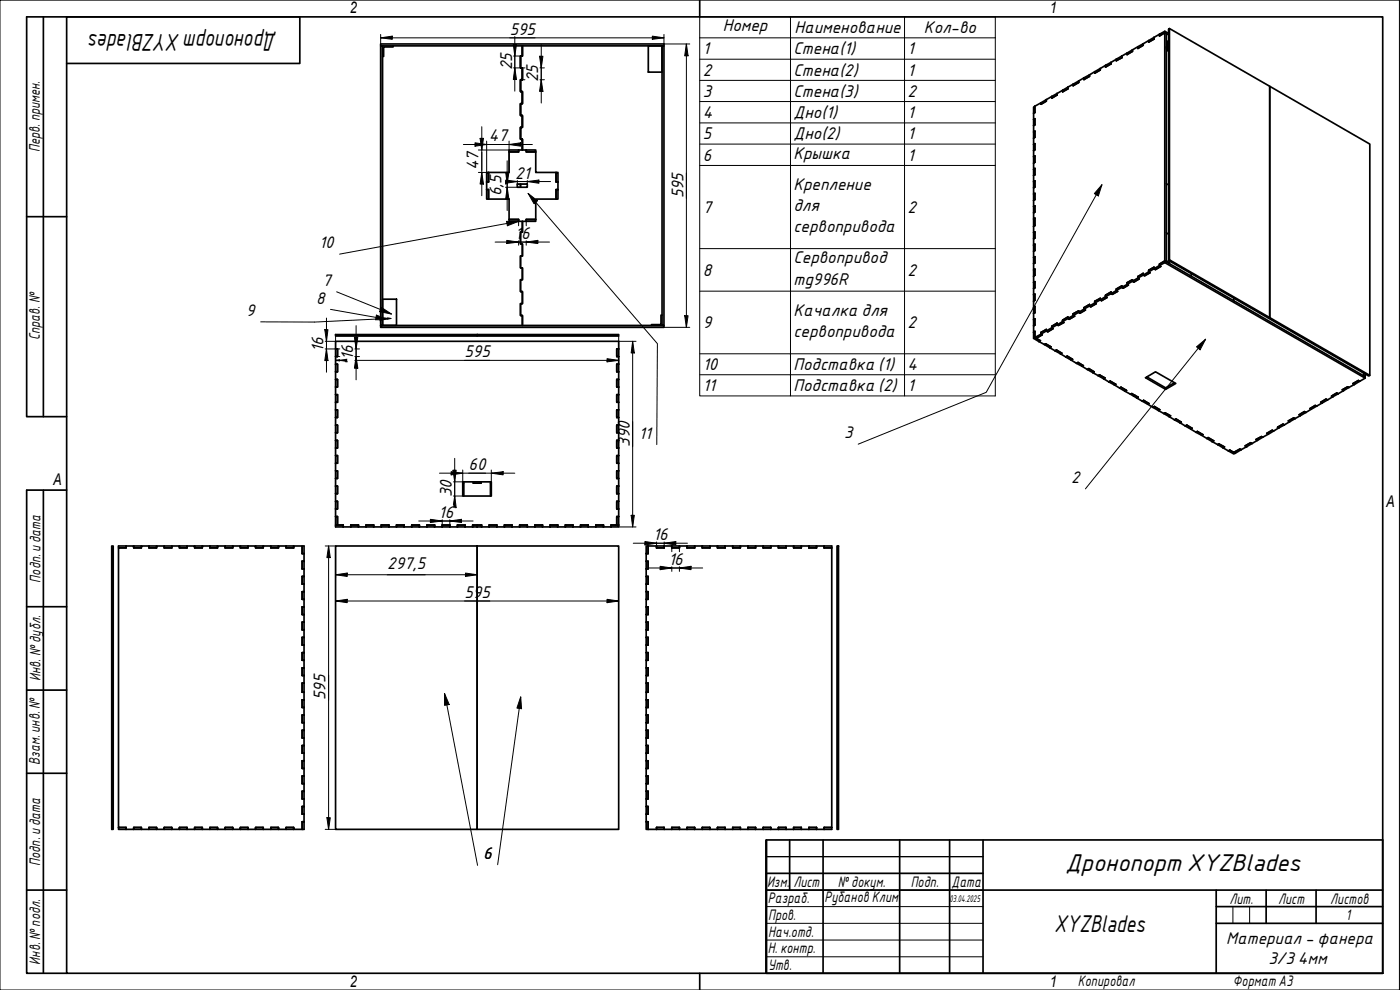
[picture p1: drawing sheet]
<svg xmlns="http://www.w3.org/2000/svg" width="420mm" height="297mm" viewBox="0 0 420 297" stroke-linecap="round" stroke-linejoin="round" font-family="sans-serif">
<g fill="none" stroke="#000" stroke-width=".51">
<path d="M114.2 13.2h85.1v.6h-85.1zM114.2 13.8h.6v83.8h-.6zM118 13.8v.3h-2.9v2.8h-.3M156.8 13.8v3h-.6v3.6h.6v3.5h-.6v3.6h.6v3.6h-.6v3.6h.6v3.5h-.6v3.6h.6v3.2v-3.2h-.6v-3.6h.6v-3.5h-.6v-3.6h.6v-3.6h-.6v-3.6h.6v-3.5h-.6v-3.6h.6zM194.6 13.8h4.1v7.8h-4.1zM198.7 13.8h.6v83.8h-.6zM331.8 19.6l-1.6 1M333.4 18.7l-1.6 .9M333.4 18.7v.5l-1.6 .9v-.5M335 17.8l-1.6 .9M336.7 16.8l-1.7 1M336.7 16.8v.5l-1.7 .9v-.4"/>
<path d="M338.3 15.9l-1.6 .9M339.9 15l-1.6 .9M339.9 15v.4l-1.6 1v-.5M341.5 14l-1.6 1M343.1 13.1l-1.6 .9M343.1 13.1v.5l-1.6 .9v-.5M344.7 12.2l-1.6 .9M346.3 11.2l-1.6 1M346.3 11.2v.5l-1.6 .9v-.4M348 10.8l1.6-1 .4 .3v68.4l-.4-.2-1.6 .9M348 10.3l-1.7 .9M348 10.3v.5"/>
<path d="M349.6 9.4v69.4M350.4 13.7a.98 .98 0 0 0-.4 1 .98 .98 0 0 0 .7 .7M350.7 10l-1.1-.6-1.6 .9M350.7 10.5l-1.1-.7-1.6 1M350.7 12.2l-.3 .2v2.4l.3 .1M350.7 14.6l-.3 .2M351 8.6l30.1 17.3v69.4M310.2 35.9l.4-.3v1.9v-1.9zM310.2 39.6l.4-.2v1.8l-.4 .3M310.2 34v65.7M310.6 31.9l-.4 .2v1.9M310.6 31.9v1.9l-.4 .2"/>
<path d="M310.6 37.5l-.4 .2M312.4 30.8l-1.8 1.1M314 29.9l-1.6 .9M314 29.9v.4l-1.6 1v-.5M315.7 28.9l-1.7 1M317.2 28.1l-1.5 .8M317.2 28.1v.4l-1.5 .9v-.5M318.9 27.1l-1.7 1M320.5 26.1l-1.6 1M320.5 26.1v.6l-1.6 .8v-.4M322.1 25.3l-1.6 .8M323.7 24.3l-1.6 1"/>
<path d="M323.7 24.3v.5l-1.6 .9v-.4M325.3 23.4l-1.6 .9M327 22.5l-1.7 .9M327 22.5v.4l-1.7 1v-.5M328.5 21.5l-1.5 1M330.2 20.6l-1.7 .9M330.2 20.6v.4l-1.7 1v-.5M146 54.6v-2.9h.6v2.9M146 56.9h.6v2.8h-.6zM146 56.9h.6v2.8h6.2v6.1h2.8v.6M146 54.6h.6M146 54.6v2.3"/>
<path d="M152.8 45h2.8v.6h-2.8zM155.3 55.2h2.9v1h-2.9zM155.6 45v.6h-2.8v6.1h-6.2v2.9M155.6 45h2.3M156.2 55.2v1M157.9 45h2.9v.6h-2.9zM157.9 45v.6h2.9v6.1h6.1v2.9h.5M166.9 56.9h.5v2.8h-.5zM166.9 51.7h.5v2.9h-.5zM167.4 56.9h-.5v2.8h-6.1v6.1h-2.9v.6M167.4 54.6v2.3M310.2 43.3l.4-.2v1.8l-.4 .3"/>
<path d="M310.2 47l.4-.2v1.9l-.4 .2M310.2 50.8l.4-.3v1.9l-.4 .2M310.2 54.5l.4-.2v1.8l-.4 .3M310.2 58.2l.4-.2v1.9l-.4 .2M350 55.1l.7 .4M152.8 65.8h2.8v.6h-2.8zM155.6 66.4h2.3M156.8 66.4v3.2h-.6v3.6h.6v3.6h-.6v3.6h.6v3.5h-.6v3.6h.6v3.6h-.6v3.6h.6v2.9v-2.9h-.6v-3.6h.6v-3.6h-.6v-3.6h.6v-3.5h-.6v-3.6h.6v-3.6h-.6v-3.6h.6zM157.9 65.8h2.9v.6h-2.9zM310.2 62l.4-.2v1.8l-.4 .3M310.2 65.7l.4-.2v2.2l-.4 .2M310.2 69.8l.4-.2v1.8l-.4 .3"/>
<path d="M310.2 73.5l.4-.2v1.9l-.4 .2M310.2 77.3l.4-.3v1.9l-.4 .2M348 79.2v.5l.4 .2-1.6 1-.5-.3v-.4M348 79.2l1.6-.9 60.1 34.7M350 78.2l1 .6M350 69.8l.7 .5M350.7 78.2l.3-.2 30.1 17.3-.4 .2zM350.7 79l.3-.2v.3M351 78v-69.4l-.3 .1v69.5M114.2 97.6h85.1v.6h-85.1zM114.8 89.8h4.2v7.8h-4.2zM198.7 94.5h-.3v2.9h-2.9v.2"/>
<path d="M310.2 99.7v1.8l39.4-22.7 60.1 34.7M310.2 81l.4-.2v1.8l-.4 .3M310.2 84.7l.4-.2v1.8l-.4 .3M310.2 88.4l.4-.1v1.8l-.4 .2M310.2 92.2l.4-.3v1.9l-.4 .2M310.2 95.9l.4-.2v1.8l-.4 .3M310.6 99.4v1.9l1.6 .9M310.6 99.4v1.9l.4 .2M310.6 99.4l-.4 .3M312.4 99.7v.6l.4 .1-1.8 1.1M314 98.9l-1.6 .8M315.7 97.9v.4l.3 .3-1.5 1-.5-.3v-.4"/>
<path d="M317.2 97l-1.5 .9M318.9 96.1v.4l.4 .3-1.7 .8-.4-.1v-.5M320.5 95.1l-1.6 1M322.1 94.2v.5l.4 .2-1.6 .9-.4-.2v-.5M323.7 93.3l-1.6 .9M325.3 92.3v.5l.5 .2-1.7 1-.4-.3v-.4M327 91.4l-1.7 .9M328.5 90.4v.5l.5 .2-1.7 1-.3-.3v-.4M330.2 89.5l-1.7 .9M331.8 88.6v.4l.4 .3-1.6 .9-.4-.2v-.5M333.4 87.6l-1.6 1M335 86.7v.5l.4 .2-1.6 .9-.4-.2v-.5"/>
<path d="M336.7 85.8l-1.7 .9M338.3 84.8v.5l.3 .2-1.5 1-.4-.3v-.4M339.9 83.9l-1.6 .9M341.5 83v.4l.4 .3-1.6 .9-.4-.2v-.5M343.1 82l-1.6 1M344.7 81.1v.5l.4 .2-1.6 .9-.4-.2v-.5M346.3 80.2l-1.6 .9M357.5 82.1v.8M370.3 89.5v.8M380.7 95.5l.4-.2 30 17.3-.3 .2zM381.1 95.3v-69.4l30 17.3v69.4M100.7 118.4h.6v2.3h-.6h.6v-2.3z"/>
<path d="M100.7 113.8h.6v2.3h-.6h.6v-2.3zM100.7 104.7h.6v2.3h-.6h.6v-2.3zM100.7 109.3h.6v2.3h-.6h.6v-2.3zM100.7 104.7v-2.3h85v55.1M100.7 100.4h42.5v.4h-42.5zM100.7 104.7v50.3M143.2 100.4h42.5v.4h-42.5zM185.1 118.4v2.3h.6h-.6v-2.3h.6zM185.1 113.8v2.3h.6h-.6v-2.3h.6zM185.1 104.7v2.3h.6h-.6v-2.3h.6zM185.1 109.3v2.3h.6h-.6v-2.3h.6zM310.2 101.5l1.6 1"/>
<path d="M311 101.5l1.2 .7M311.8 102.5l1.6 .9M312.2 102.2l-.4 .3M313.4 103.4l.4-.2 1.6 .9-.4 .2M313.4 103.4l1.6 .9M315 104.3l1.7 1M316.7 105.3l.4-.3 1.5 1-.3 .2M316.7 105.3l1.6 .9M318.3 106.2l1.5 .9M319.8 107.1l.5-.2 1.6 .9-.4 .3M319.8 107.1l1.7 1M321.5 108.1l1.6 .9"/>
<path d="M323.1 109l.4-.2 1.6 .9-.4 .2M323.1 109l1.6 .9M324.7 109.9l1.6 1M326.3 110.9l1.7 .9M326.3 110.9l.5-.3 1.6 1-.4 .2M328 111.8l1.6 .9M329.6 112.7l1.6 1M329.6 112.7l.4-.2 1.6 .9-.4 .3M331.2 113.7l1.6 .9M332.8 114.6l.4-.3 1.6 1-.3 .2M332.8 114.6l1.7 .9M334.5 115.5l3.1 1.9"/>
<path d="M336 116.4l.4-.2 1.7 .9-.5 .3M337.6 117.4l1.7 .9M339.3 118.3l1.9 1.1M339.7 118.1l.9 .6M339.7 118.1l-.4 .2M339.7 118.1l1.9 1.1M340.6 118.7l1 .5M340.6 118.7l-.4 .2M341.2 119.4l1.6 1M341.6 119.2l-.4 .2M344.2 113.1l5.6 3.3M352.4 114.9l-2.6 1.5v.4l-6-3.5 3-1.7 6.1 3.4-3.1 1.8"/>
<path d="M400 119l-1.6 1M401.6 118.2l-.4-.3-1.6 1 .4 .1M401.6 118.2l-1.6 .8M403.2 117.2l-1.6 1M404.8 116.3l-.4-.2-1.6 .9 .4 .2M404.8 116.3l-1.6 .9M406.5 115.4l-1.7 .9M408.1 114.4l-.4-.2-1.7 .9 .5 .3M408.1 114.4l-1.6 1M409.3 111.9v.9l.4 .2M409.7 113v.5l-1.6 .9M409.7 112.2v.8"/>
<path d="M100.7 136.7h.6v2.3h-.6h.6v-2.3zM100.7 132.1h.6v2.3h-.6h.6v-2.3zM100.7 123h.6v2.3h-.6h.6v-2.3zM100.7 127.6h.6v2.2h-.6h.6v-2.2zM185.1 136.7v2.3h.6h-.6v-2.3h.6zM185.1 132.1v2.3h.6h-.6v-2.3h.6zM185.1 123v2.3h.6h-.6v-2.3h.6zM185.1 127.6v2.2h.6h-.6v-2.2h.6zM342.8 120.4l.4-.3 1.6 1-.4 .2M342.8 120.4l1.6 .9M344.4 121.3l1.6 .9M346 122.2l.5-.2 1.5 .9-.3 .3"/>
<path d="M346 122.2l1.7 1M347.7 123.2l1.5 .9M349.2 124.1l.5-.2 1.6 .9-.4 .2M349.2 124.1l1.7 .9M350.9 125l1.6 1M352.5 126l.4-.3 1.6 1-.4 .2M352.5 126l1.6 .9M354.1 126.9l1.6 .9M355.7 127.8l.5-.2 1.6 .9-.4 .3M355.7 127.8l1.7 1M357.4 128.8l1.6 .9M359 129.7l.3-.2 1.7 .9-.4 .2"/>
<path d="M359 129.7l1.6 .9M360.6 130.6l3.2 1.9M362.2 131.6l.4-.3 1.6 1-.4 .2M363.8 132.5l1.6 .9M365.4 133.4l1.6 1M365.4 133.4l.4-.2 1.7 .9-.5 .3M367 134.4l1.7 .9M368.7 135.3l1.6 .9 .4-.2M368.7 135.3l.4-.2 1.6 .9M370.3 135.7l.4 .3M372.5 134.9l-.4-.2-1.8 1M372.5 134.9l-1.8 1.1"/>
<path d="M374.1 134l-1.6 .9M375.7 133.1l-.4-.3-1.6 1 .4 .2M375.7 133.1l-1.6 .9M377.4 132.1l-1.7 1M379 131.2l-.4-.2-1.7 .9 .5 .2M379 131.2l-1.6 .9M380.2 130l1.6-.9 .4 .2-.4-.2-1.6 .9 .4 .3zM380.6 130.3l-1.6 .9M383.8 128.4l-3.2 1.9M385.4 127.5l-.3-.3-1.7 1 .4 .2M385.4 127.5l-1.6 .9M387 126.5l-1.6 1"/>
<path d="M388.7 125.6l-.5-.2-1.5 .9 .3 .2M388.7 125.6l-1.7 .9M390.3 124.7l-1.6 .9M391.9 123.7l-.4-.2-1.6 .9 .4 .3M391.9 123.7l-1.6 1M393.5 122.8l-1.6 .9M395.2 121.8l-.5-.1-1.6 .9 .4 .2M395.2 121.8l-1.7 1M396.7 121l-1.5 .8M398.4 120l-.4-.3-1.6 1 .3 .3M398.4 120l-1.7 1M100.7 155h.6v2.5h-.6z"/>
<path d="M100.7 155h.6v2.5M100.7 150.4h.6v2.3h-.6h.6v-2.3zM100.7 141.3h.6v2.3h-.6h.6v-2.3zM100.7 145.8h.6v2.3h-.6h.6v-2.3zM103 158.1v-.6h-2.3v.6h82.7M105.3 158.1v-.6h2.3v.6M109.9 158.1v-.6h2.2v.6M114.4 158.1v-.6h2.3v.6M119 158.1v-.6h2.3v.6M123.6 158.1v-.6h2.3v.6M128.1 158.1v-.6h2.3v.6M132.7 158.1v-.6h2.3v.6"/>
<path d="M137.3 158.1v-.6h2.3v.6M138.9 144.6h8.5v4.2h-8.5zM138.9 145h.3M139.2 144.6v4.2M141.9 158.1v-.6h2.6v.6M142 144.6v.4h2.3h-2.3zM143.2 157.5v.6M144.3 144.6v.4M146.8 158.1v-.6h2.3v.6M147.2 144.6v4.2M147.2 145h.2M151.4 158.1v-.6h2.3v.6"/>
<path d="M156 158.1v-.6h2.2v.6M160.5 158.1v-.6h2.3v.6M165.1 158.1v-.6h2.3v.6M169.7 158.1v-.6h2.3v.6M174.2 158.1v-.6h2.3v.6M178.8 158.1v-.6h2.3v.6M185.1 155v2.5v-2.5h.6zM185.1 150.4v2.3h.6h-.6v-2.3h.6zM185.1 141.3v2.3h.6h-.6v-2.3h.6zM185.1 145.8v2.3h.6h-.6v-2.3h.6zM185.7 157.5v.6h-2.3M185.7 157.5h-2.3v.6"/>
<path d="M33.5 163.8h.5v85h-.5zM35.6 163.8h2.2v.6h-2.2zM40.1 163.8h2.3v.6h-2.3zM44.7 163.8h2.3v.6h-2.3zM49.3 163.8h2.3v.6h-2.3zM53.8 163.8h2.3v.6h-2.3zM58.4 163.8h2.3v.6h-2.3zM63 163.8h2.3v.6h-2.3zM67.6 163.8h2.2v.6h-2.2zM72.1 163.8h2.3v.6h-2.3zM76.7 163.8h2.3v.6h-2.3zM81.3 163.8h2.3v.6h-2.3z"/>
<path d="M85.9 163.8h2.2v.6h-2.2zM90.7 166.1v-2.3h.5v85h-.5M90.7 166.1v-2.3h-2.6v.6h-2.2v-.6h-2.3v.6h-2.3v-.6h-2.3v.6h-2.3v-.6h-2.3v.6h-2.3v-.6h-2.3v.6h-2.2v-.6h-2.3v.6h-2.3v-.6h-2.3v.6h-2.3v-.6h-2.3v.6h-2.3v-.6h-2.2v.6h-2.3v-.6h-2.3v.6h-2.3v-.6h-2.3v.6h-2.3v-.6h-2.3v.6h-2.2v83.9h2.2v.5h2.3v-.5h2.3v.5h2.3v-.5h2.3v.5h2.3v-.5h2.3v.5h2.2v-.5h2.3v.5h2.3v-.5h2.3v.5h2.3v-.5h2.3v.5h2.3v-.5h2.2v.5h2.3v-.5h2.3v.5h2.3v-.5h2.3v.5h2.3v-.5h2.3v.5h2.3v-.5h2.2v.5h2.6M90.7 166.1h.5M91.2 168.4h-.5v2.3h.5M91.2 177.5h-.5v2.3h.5M91.2 173h-.5v2.2h.5M100.7 163.8h42.5v85h-42.5zM143.2 163.8h42.5v85h-42.5zM193.9 168.4h.6v2.3v-2.3zM193.9 173h.6v2.2h-.6M193.9 177.5h.6v2.3h-.6"/>
<path d="M193.9 166.1v80.5M193.9 170.7h.6M194.5 163.8h-.6v2.3M194.5 163.8v2.3h-.6M194.5 163.8h55.1v85h-55.1M197 163.8v.6h2.3v-.6M201.6 163.8v.6h2.3v-.6M206.2 163.8v.6h2.3v-.6M210.8 163.8v.6h2.2v-.6M215.3 163.8v.6h2.3v-.6M219.9 163.8v.6h2.3v-.6M224.5 163.8v.6h2.3v-.6"/>
<path d="M229 163.8v.6h2.3v-.6M233.6 163.8v.6h2.3v-.6M238.2 163.8v.6h2.3v-.6M242.8 163.8v.6h2.2v-.6M247.3 163.8v.6h2.3M251.2 163.8h.5v85h-.5zM91.2 195.8h-.5v2.3h.5M91.2 191.2h-.5v2.3h.5M91.2 186.7h-.5v2.3h.5M91.2 182.1h-.5v2.3h.5M193.9 182.1h.6v2.3h-.6M193.9 186.7h.6v2.3h-.6"/>
<path d="M193.9 191.2h.6v2.3h-.6M193.9 195.8h.6v2.3h-.6M91.2 200.4h-.5v2.3h.5M91.2 219.1h-.5v2.3h.5M91.2 214.6h-.5v2.2h.5M91.2 210h-.5v2.3h.5M91.2 205h-.5v2.7h.5M193.9 200.4h.6v2.3h-.6M193.9 205h.6v2.7h-.6M193.9 210h.6v2.3h-.6M193.9 214.6h.6v2.2h-.6M193.9 219.1h.6v2.3h-.6"/>
<path d="M91.2 223.7h-.5v2.3h.5M91.2 237.4h-.5v2.3h.5M91.2 232.8h-.5v2.3h.5M91.2 228.3h-.5v2.3h.5M193.9 223.7h.6v2.3h-.6M193.9 228.3h.6v2.3h-.6M193.9 232.8h.6v2.3h-.6M193.9 237.4h.6v2.3h-.6M35.6 248.3h2.2v.5h-2.2zM40.1 248.3h2.3v.5h-2.3zM44.7 248.3h2.3v.5h-2.3zM49.3 248.3h2.3v.5h-2.3z"/>
<path d="M53.8 248.3h2.3v.5h-2.3zM58.4 248.3h2.3v.5h-2.3zM63 248.3h2.3v.5h-2.3zM67.6 248.3h2.2v.5h-2.2zM72.1 248.3h2.3v.5h-2.3zM76.7 248.3h2.3v.5h-2.3zM81.3 248.3h2.3v.5h-2.3zM85.9 248.3h2.2v.5h-2.2zM91.2 242h-.5v2.3h.5M91.2 246.6h-.5v2.2M193.9 246.6v2.2h.6M193.9 242h.6v2.3h-.6"/>
<path d="M193.9 246.6h.6v2.2M197 248.8v-.5h2.3v.5M201.6 248.8v-.5h2.3v.5M206.2 248.8v-.5h2.3v.5M210.8 248.8v-.5h2.2v.5M215.3 248.8v-.5h2.3v.5M219.9 248.8v-.5h2.3v.5M224.5 248.8v-.5h2.3v.5M229 248.8v-.5h2.3v.5M233.6 248.8v-.5h2.3v.5M238.2 248.8v-.5h2.3v.5M242.8 248.8v-.5h2.2v.5"/>
<path d="M249.6 248.3h-2.3v.5"/>
</g>
<path d="M20 5.1h395v286.9h-395zM210 0v5.1M210 292v5" fill="none" stroke="#000" stroke-width=".51"/>
<path d="M0 0h420v297h-420z" fill="none" stroke="#000" stroke-width=".3"/>
<g fill="none" stroke="#000" stroke-width=".51">
<path d="M230 252v40v-40M230 252h185v40h-185M237 252v15.1M247 252v40M270 252v40M285 252v40M295 252v40M230 267.1h185M230 262.1h65M365 272h50M365 277h50M365 267.1v24.9"/>
<path d="M380 267.1v9.9M395 267.1v9.9"/>
</g>
<path d="M295 257h-65h65M230 277h65M230 272h65M230 267.1h65M230 262.1h65M370 272v5M375 272v5M230 287.1h65M230 282.1h65" fill="none" stroke="#000" stroke-width=".3"/>
<path d="M13 5.1v119.9M20 19h70v-13.9h-82v119.9h12M8 65h12M13 147.1v144.9M20 147.1h-12v144.9h12M8 182h12M8 207.1h12M8 232h12M8 267.1h12" fill="none" stroke="#000" stroke-width=".51"/>
<g fill="none" stroke="#000" stroke-width=".3">
<path d="M210 5.1h88.7v113.7h-88.7zM210 11.4h88.7M210 17.8h88.7M237.2 5.1v113.7M271.5 5.1v113.7M210 24.1h88.7M210 30.5h88.7M210 36.9h88.7M158.5 58l2.8 2.2-1 .9zM158.5 58l38.8 45.1-.2 30.3M210 43.2h88.7M210 49.6h88.7"/>
<path d="M330.7 55.4l-1.1 3.4-1.2-.7zM330.7 55.4l-34.7 62.3-38.4 15.6M152 66.4h3.6l-3.3 1.3zM155.6 66.4l-53.7 9.8M210 74.6h88.7M99.2 92.8l14.8 2.6M101 87.6l16.5 6.6M112.8 95.7l-18.4 .9h-16.2M113.9 94.9l-.9-.4-.3 1.4h1.3M114.5 92.3l3 1.9-3.6-.7zM116.3 95.6h1l-1.1 .2M116.3 95.4l1 .2"/>
<path d="M210 87.4h88.7M210 106.2h88.7M210 112.4h88.7M359.1 104.1l2.7-2.3-1.6 3.2zM361.8 101.8l-36 44.9M133.4 208.1l1.4 3.3-1.4 .2zM133.4 208.1l9.9 51.5M156.3 209.1l.2 3.5-1.4-.1zM156.3 209.1l-6.9 50.3"/>
</g>
<g fill="#000">
<path d="M330.7 55.4l-1.1 3.4-1.2-.7z" fill-rule="evenodd"/>
<path d="M152 66.4h3.6l-3.3 1.3z" fill-rule="evenodd"/>
<path d="M158.5 58l2.8 2.2-1 .9z" fill-rule="evenodd"/>
<path d="M113 94.5l3.3 1.4h-3.6z" fill-rule="evenodd"/>
<path d="M114.5 92.3l3 1.9-3.6-.7z" fill-rule="evenodd"/>
<path d="M113.9 95l3.4 .6-3.4 .8z" fill-rule="evenodd"/>
<path d="M359.1 104.1l2.7-2.3-1.6 3.2z" fill-rule="evenodd"/>
<path d="M133.4 208.1l1.4 3.3-1.4 .2z" fill-rule="evenodd"/>
<path d="M156.3 209.1l.2 3.5-1.4-.1z" fill-rule="evenodd"/>
</g>
<g fill="none" stroke="#000" stroke-width=".3">
<path d="M114.2 11.4l3.5-.6v1zM114.2 11.4h85.1M114.2 10.3v2.9M154.1 13.3h.9l-.5 3.5zM154.1 16.8h2.1M154.5 11v16.4M161.9 16.9h1l-.5 3.5zM162.4 13.4v17.5M195.8 10.8l3.5 .6-3.5 .4zM199.3 10.3v2.9h7.7M206 13.2l.5 3.5h-1zM206 13.2v85"/>
<path d="M144.6 38v20.7M154.1 20.4h2.1M154.5 20.4l.5 3.5h-.9zM156.8 20.4h.7M156.8 23.9h.7M162.1 20.4h1.3M162.1 23.9h1.3M162.4 23.9l.5 3.5h-1zM139.1 43.4h20.7M142.6 42.8l3.4 .6-3.4 .5zM143.6 45h9.2M143.6 51.7h3"/>
<path d="M144.1 41.5h1l-.5 3.5zM144.6 51.7l.5 3.5h-1zM146 42.3v9.4M151.7 54.5h13.5M151.7 55.2h.1M151.8 54l3.5 .5-3.5 .5zM151.8 51.7h.9l-.5 3.5zM152.2 56.2l.5 3.5h-.9zM152.2 48.2v15M152.8 43.4l3.5-.6v1.1zM152.8 42.3v9.4M155.3 54.2v2h-3.6"/>
<path d="M158.2 54.5l3.5-.5v1zM158.2 54.2v1h-3.1M148.6 72.6h16.3M152.1 72.1l3.5 .5-3.5 .5zM155.6 66.4v1.3M155.6 72.2v1.4M157.9 72.6l3.5-.5v1zM157.9 66.4v1.3M157.9 72.2v1.4M97.5 98.9h.9l-.4 3.5zM98 95.4v16.3M106.9 97.7v16.3"/>
<path d="M199.3 98.2h7.7M205.5 94.7h1l-.5 3.5zM97.6 102.4h3.1M97.6 104.7h3.1M98 104.7l.4 3.5h-.9zM100.7 100.8v8.3M100.7 108.1l1.3 .2M101.3 104.7h.7M101.3 107h.7M102 107.9l-1.3 .2h1.3M103.6 108.5h.6M106.4 101.2h1l-.5 3.5z"/>
<path d="M106.5 108.1h79.2M106.5 104.7h1.4M106.5 107h1.4M106.9 107l.5 3.5h-1zM182.2 107.6l3.5 .5-3.5 .5zM185.7 100.8v8.3M185.7 102.4h5.2M189.9 102.4l.5 3.5h-1zM189.9 102.4v55.7M136.5 137.5v11.7M125.7 156.3h16.3M129.2 155.8l3.5 .5-3.5 .5z"/>
<path d="M131.9 142h22.6M132.7 155.9v1.6M135 156.3l3.5-.5v1zM135 155.9v1.6M135.4 141.5l3.5 .5-3.5 .5zM136 141.1h.9l-.4 3.5zM136.1 151.4l.4-2.6v2.6M136.1 148.8h2.8M136.5 148.8l.4 3.5h-.4M138.9 141v3.6h-2.8M147.4 142l3.6-.5v1zM147.4 141v7.8"/>
<path d="M185.7 158.1h5.2M189.4 154.6h1l-.5 3.5zM97.6 163.8h3.1v9.6M98.6 163.8l.5 3.5h-1zM98.6 163.8v85M100.7 172.5l3.5-.6v1.1zM100.7 172.5h42.5M139.7 171.9l3.5 .6-3.5 .5zM182.2 179.8l3.5 .5-3.5 .5zM190.1 163h16.2M193.5 162.5l3.5 .5-3.5 .5zM194.6 170.4h16.3"/>
<path d="M197 162.6v1.2M198.1 169.9l3.5 .5-3.5 .5zM199.3 163l3.5-.5v1zM199.3 162.6v1.2M201.6 164.4v1.1M201.6 170v1.4M203.9 170.4l3.5-.5v1zM203.9 164.4v1.1M203.9 170v1.4M100.7 180.3l3.5-.5v1zM100.7 180.3h85M97.6 248.8h3.1"/>
<path d="M98.1 245.3h1l-.5 3.5z"/>
</g>
<g fill="#000">
<path d="M114.2 11.4l3.5-.6v1z" fill-rule="evenodd"/>
<path d="M154.1 13.3h.9l-.5 3.5z" fill-rule="evenodd"/>
<path d="M161.9 16.9h1l-.5 3.5z" fill-rule="evenodd"/>
<path d="M195.8 10.8l3.5 .6-3.5 .4z" fill-rule="evenodd"/>
<path d="M206 13.2l.5 3.5h-1z" fill-rule="evenodd"/>
<path d="M154.5 20.4l.5 3.5h-.9z" fill-rule="evenodd"/>
<path d="M162.4 23.9l.5 3.5h-1z" fill-rule="evenodd"/>
<path d="M142.6 42.8l3.4 .6-3.4 .5z" fill-rule="evenodd"/>
<path d="M144.1 41.5h1l-.5 3.5z" fill-rule="evenodd"/>
<path d="M144.6 51.7l.5 3.5h-1z" fill-rule="evenodd"/>
<path d="M151.8 54l3.5 .5-3.5 .5z" fill-rule="evenodd"/>
<path d="M151.8 51.7h.9l-.5 3.5z" fill-rule="evenodd"/>
<path d="M152.2 56.2l.5 3.5h-.9z" fill-rule="evenodd"/>
<path d="M152.8 43.4l3.5-.6v1.1z" fill-rule="evenodd"/>
<path d="M158.2 54.5l3.5-.5v1z" fill-rule="evenodd"/>
<path d="M152.1 72.1l3.5 .5-3.5 .5z" fill-rule="evenodd"/>
<path d="M157.9 72.6l3.5-.5v1z" fill-rule="evenodd"/>
<path d="M97.5 98.9h.9l-.4 3.5z" fill-rule="evenodd"/>
<path d="M205.5 94.7h1l-.5 3.5z" fill-rule="evenodd"/>
<path d="M98 104.7l.4 3.5h-.9z" fill-rule="evenodd"/>
<path d="M100.7 108.1l3.5-.5v1z" fill-rule="evenodd"/>
<path d="M106.4 101.2h1l-.5 3.5z" fill-rule="evenodd"/>
<path d="M106.9 107l.5 3.5h-1z" fill-rule="evenodd"/>
<path d="M182.2 107.6l3.5 .5-3.5 .5z" fill-rule="evenodd"/>
<path d="M189.9 102.4l.5 3.5h-1z" fill-rule="evenodd"/>
<path d="M129.2 155.8l3.5 .5-3.5 .5z" fill-rule="evenodd"/>
<path d="M135.4 141.5l3.5 .5-3.5 .5z" fill-rule="evenodd"/>
<path d="M136 141.1h.9l-.4 3.5z" fill-rule="evenodd"/>
<path d="M136.5 148.8l.4 3.5h-.9z" fill-rule="evenodd"/>
<path d="M135 156.3l3.5-.5v1z" fill-rule="evenodd"/>
<path d="M147.4 142l3.6-.5v1z" fill-rule="evenodd"/>
<path d="M189.4 154.6h1l-.5 3.5z" fill-rule="evenodd"/>
<path d="M98.6 163.8l.5 3.5h-1z" fill-rule="evenodd"/>
<path d="M100.7 172.5l3.5-.6v1.1z" fill-rule="evenodd"/>
<path d="M100.7 180.3l3.5-.5v1z" fill-rule="evenodd"/>
<path d="M139.7 171.9l3.5 .6-3.5 .5z" fill-rule="evenodd"/>
<path d="M193.5 162.5l3.5 .5-3.5 .5z" fill-rule="evenodd"/>
<path d="M198.1 169.9l3.5 .5-3.5 .5z" fill-rule="evenodd"/>
<path d="M199.3 163l3.5-.5v1z" fill-rule="evenodd"/>
<path d="M203.9 170.4l3.5-.5v1z" fill-rule="evenodd"/>
<path d="M182.2 179.8l3.5 .5-3.5 .5z" fill-rule="evenodd"/>
<path d="M98.1 245.3h1l-.5 3.5z" fill-rule="evenodd"/>
</g>
<g font-size="7">
<text x="83.1" y="10.3" transform="rotate(180 83.1 10.3)">Дронопорт XYZBlades</text>
<text x="319.8" y="261.4">Дронопорт XYZBlades</text>
<text x="316.4" y="279.6">XYZBlades</text>
</g>
<g font-size="4.9">
<text x="153" y="10.5">595</text>
<text x="216.9" y="9.4">Номер</text>
<text x="238.4" y="10">Наименование</text>
<text x="277.3" y="10">Кол-во</text>
<text x="210.9" y="16.3">1</text>
<text x="238.1" y="16.3">Стена(1)</text>
<text x="272.4" y="16.3">1</text>
<text x="153.7" y="21.1" transform="rotate(-90 153.7 21.1)">25</text>
<text x="210.9" y="22.7">2</text>
<text x="238.1" y="22.7">Стена(2)</text>
<text x="272.4" y="22.7">1</text>
<text x="161.5" y="24.7" transform="rotate(-90 161.5 24.7)">25</text>
<text x="210.9" y="29.1">3</text>
<text x="238.1" y="29.1">Стена(3)</text>
<text x="272.4" y="29.1">2</text>
<text x="210.9" y="35.4">4</text>
<text x="238.1" y="35.4">Дно(1)</text>
<text x="272.4" y="35.4">1</text>
<text x="210.9" y="41.8">5</text>
<text x="238.1" y="41.7">Дно(2)</text>
<text x="272.4" y="41.8">1</text>
<text x="146.7" y="42.4">47</text>
<text x="238.1" y="47.7">Крышка</text>
<text x="143.6" y="51.1" transform="rotate(-90 143.6 51.1)">47</text>
<text x="154.6" y="53.6">21</text>
<text x="210.9" y="48.2">6</text>
<text x="272.4" y="48.2">1</text>
<text x="150.5" y="58.9" transform="rotate(-90 150.5 58.9)">6,5</text>
<text x="205.1" y="59.5" transform="rotate(-90 205.1 59.5)">595</text>
<text x="238.1" y="57">Крепление</text>
<text x="210.9" y="63.9">7</text>
<text x="238.1" y="63.4">для</text>
<text x="272.4" y="63.9">2</text>
<text x="154.6" y="71.7">1</text>
<text x="156.4" y="71.7">6</text>
<text x="238.1" y="69.6">сервопривода</text>
<text x="210.9" y="82.7">8</text>
<text x="238.1" y="79">Сервопривод</text>
<text x="272.4" y="82.7">2</text>
<text x="238.1" y="85.4">mg996R</text>
<text x="238.1" y="94.8">Качалка для</text>
<text x="210.9" y="98.5">9</text>
<text x="238.1" y="101.1">сервопривода</text>
<text x="272.4" y="98.5">2</text>
<text x="97.1" y="105.7" transform="rotate(-90 97.1 105.7)">16</text>
<text x="106" y="108" transform="rotate(-90 106 108)">16</text>
<text x="139.4" y="107.2">595</text>
<text x="210.9" y="111">10</text>
<text x="238.1" y="111">Подставка (1)</text>
<text x="272.4" y="111">4</text>
<text x="210.9" y="117.4">11</text>
<text x="238.1" y="117.4">Подставка (2)</text>
<text x="272.4" y="117.4">1</text>
<text x="189" y="134.1" transform="rotate(-90 189 134.1)">390</text>
<text x="140.7" y="141.1">60</text>
<text x="135.6" y="149.2" transform="rotate(-90 135.6 149.2)">30</text>
<text x="131.6" y="155.4">16</text>
<text x="196" y="162.1">16</text>
<text x="116.2" y="170.7">297,5</text>
<text x="200.6" y="169.5">16</text>
<text x="139.4" y="179.4">595</text>
<text x="97.7" y="210.1" transform="rotate(-90 97.7 210.1)">595</text>
<text x="368" y="283.3">Материал - фанера</text>
<text x="380.7" y="289.2">3/3</text>
<text x="389.5" y="289.2">4мм</text>
</g>
<g font-size="4.8">
<text x="105" y="4">2</text>
<text x="315" y="4">1</text>
<text x="95.8" y="74.5">10</text>
<text x="96.8" y="85.8">7</text>
<text x="73.9" y="94.8">9</text>
<text x="94.9" y="91.1">8</text>
<text x="191.7" y="131.7">11</text>
<text x="253.3" y="131.5">3</text>
<text x="16" y="145.5">A</text>
<text x="321.5" y="145">2</text>
<text x="416" y="152.1">A</text>
<text x="145.1" y="257.9">6</text>
<text x="105" y="296">2</text>
<text x="315" y="296">1</text>
</g>
<g font-size="4.4">
<text x="11.9" y="45.6" transform="rotate(-90 11.9 45.6)">Перв. примен.</text>
<text x="12" y="102.2" transform="rotate(-90 12 102.2)">Справ. №</text>
<text x="12.2" y="174.8" transform="rotate(-90 12.2 174.8)">Подп. идата</text>
<text x="12.2" y="204.3" transform="rotate(-90 12.2 204.3)">Инв. №дубл.</text>
<text x="12" y="229.5" transform="rotate(-90 12 229.5)">Взам. инв. №</text>
<text x="12.1" y="259.8" transform="rotate(-90 12.1 259.8)">Подп. идата</text>
<text x="230.2" y="266.1">Изм.</text>
<text x="238.1" y="266.1">Лист</text>
<text x="251.5" y="266.1">№докум.</text>
<text x="273.3" y="266.1">Подп.</text>
<text x="285.6" y="266.1">Дата</text>
<text x="230.4" y="271.1">Разраб.</text>
<text x="247.4" y="270.7">Рубанов Клим</text>
<text x="369" y="271.1">Лит.</text>
<text x="383.6" y="271.1">Лист</text>
<text x="399.2" y="271.1">Листов</text>
<text x="230.5" y="276">Пров.</text>
<text x="230.6" y="281.2">Нач.отд.</text>
<text x="403.9" y="276.1">1</text>
<text x="230.4" y="286">Н. контр.</text>
<text x="12.1" y="289.4" transform="rotate(-90 12.1 289.4)">Инв. №подл.</text>
<text x="230.5" y="291.1">Утв.</text>
<text x="323.5" y="295.9">Копировал</text>
<text x="370" y="295.7">Формат A3</text>
</g>
<text font-size="2.8" x="285" y="270.6">03.04.2025</text>
</svg>
